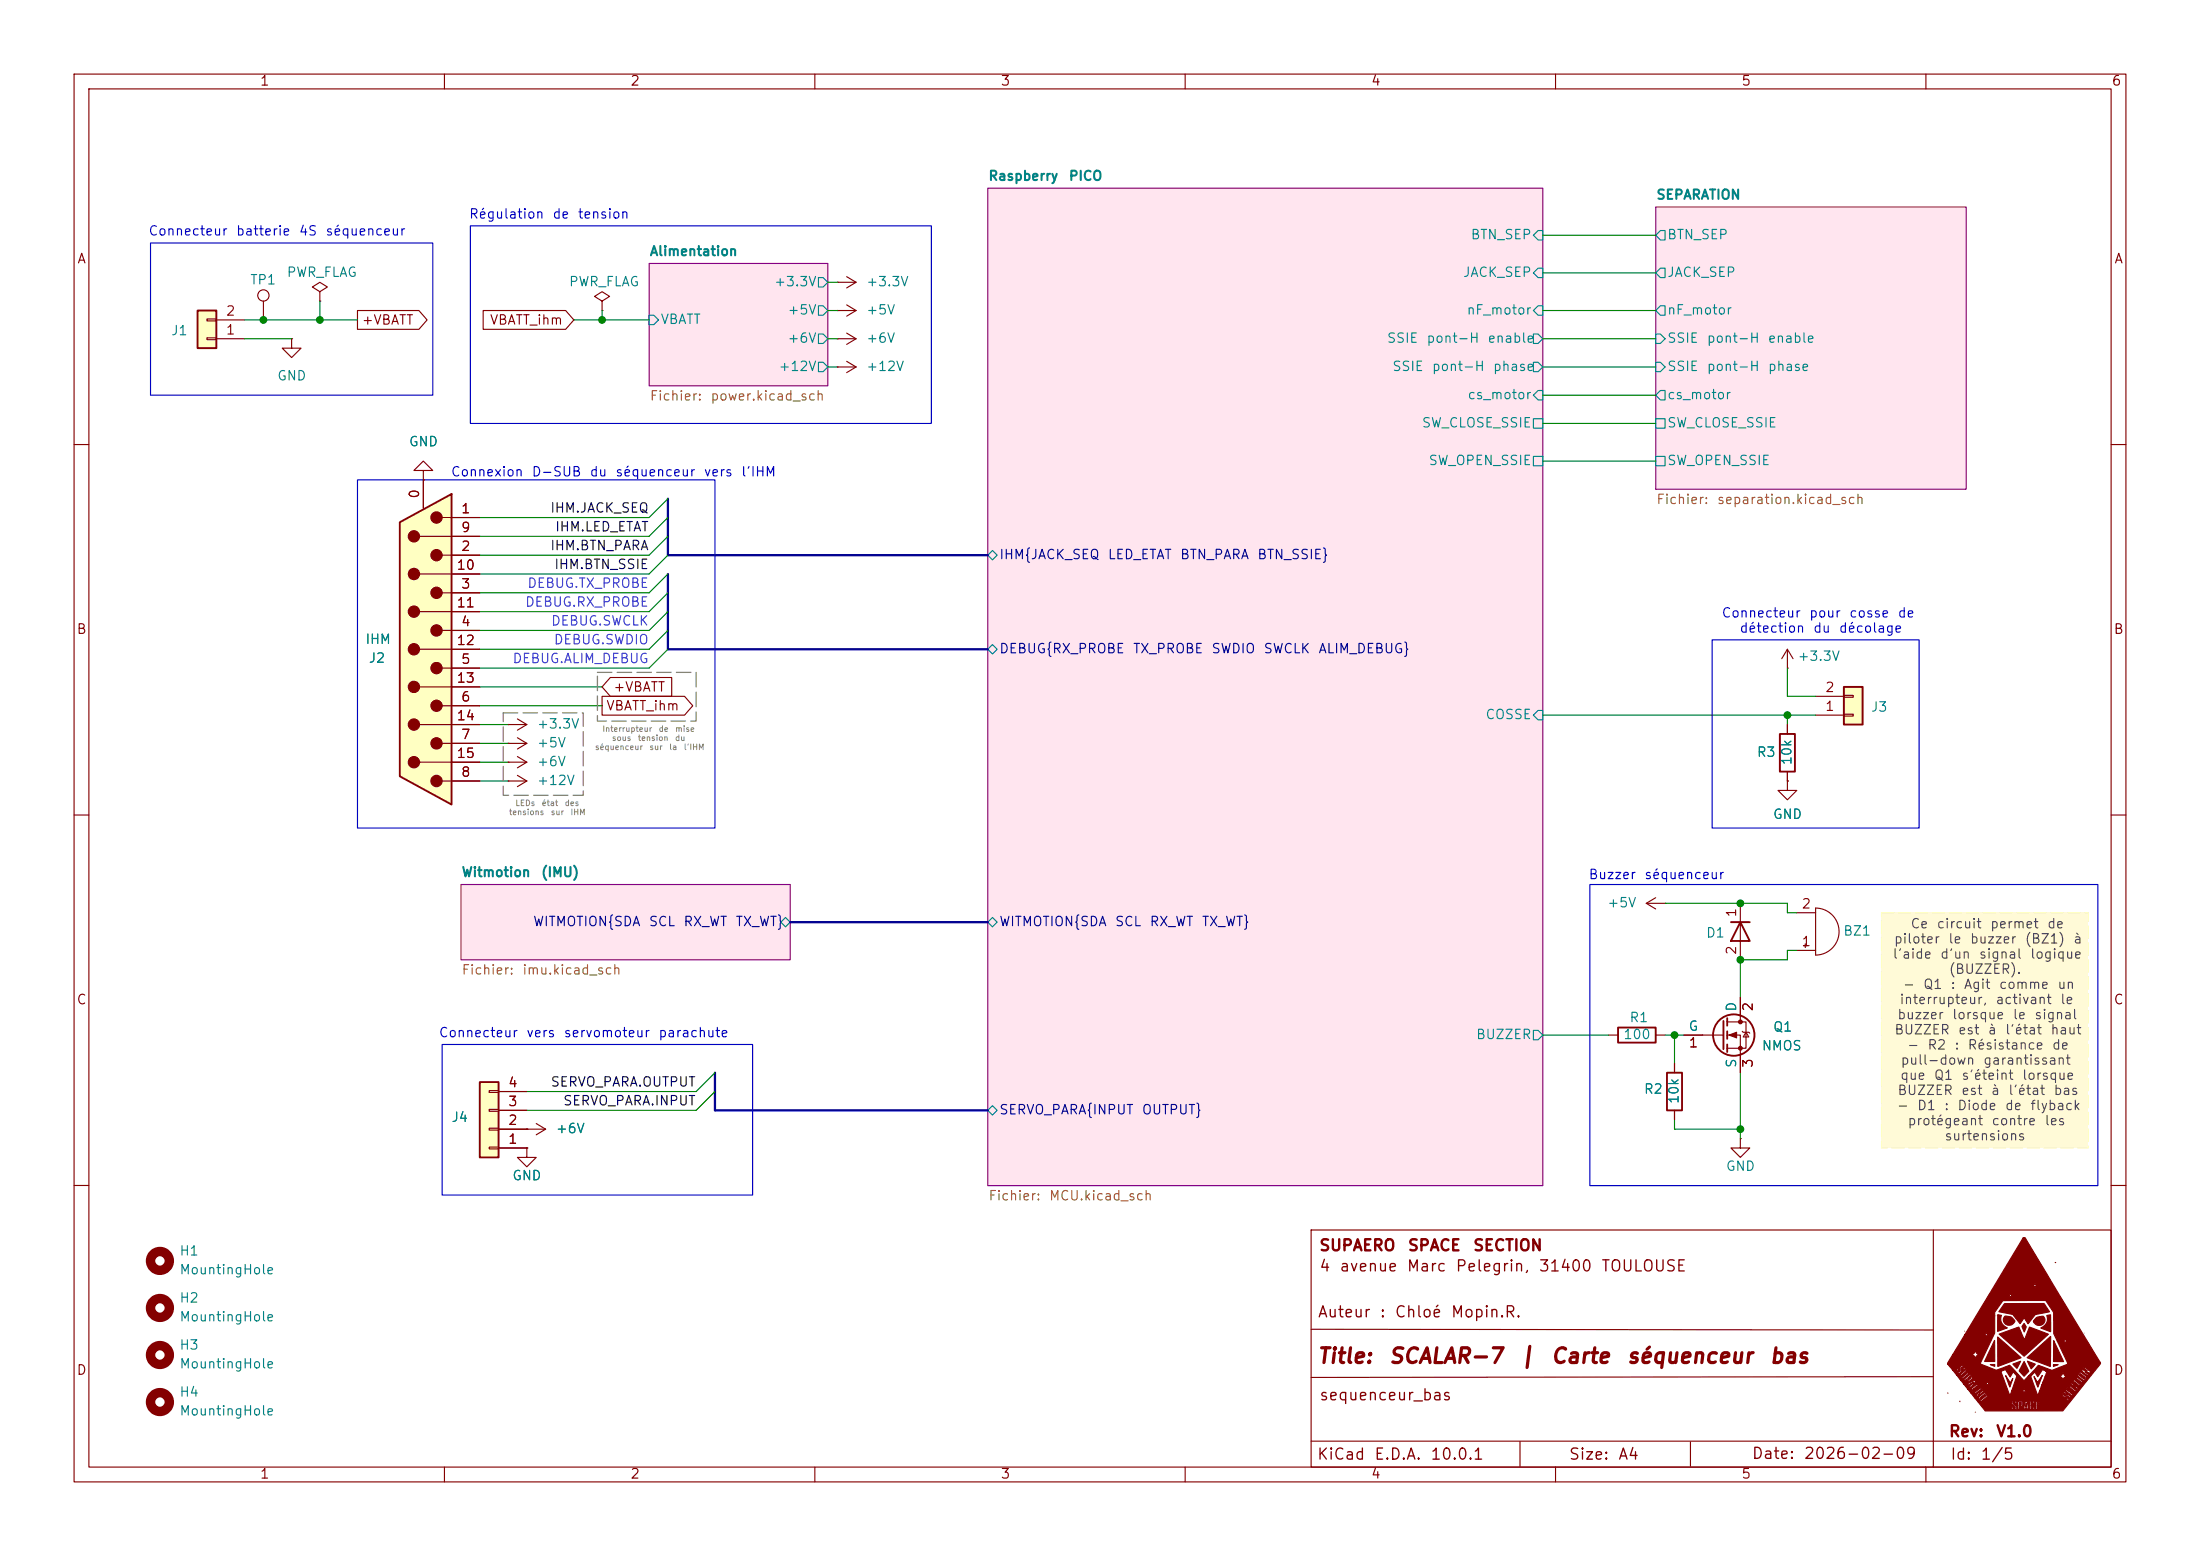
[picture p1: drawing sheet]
<svg xmlns="http://www.w3.org/2000/svg" width="297mm" height="210mm" viewBox="0 0 297 210" stroke-linecap="round" stroke-linejoin="round" font-family="sans-serif">
<g fill="none" stroke="#840000" stroke-width=".15">
<path d="M10 10h277v190h-277zM12 12h273v186h-273zM60 10v2M110 10v2M160 10v2M210 10v2M260 10v2M10 60h2M285 60h2M10 110h2M285 110h2M10 160h2"/>
<path d="M177 166h108v32h-108zM177 179.4l84 .1M261 166v32M285 160h2M60 198v2M110 198v2M160 198v2M177 194.5h108M205.2 194.6v3.3M210 198v2M228.2 194.6v3.3M260 198v2"/>
<path d="M261 185.8l-84 .1"/>
</g>
<g fill="#840000" stroke="#840000" stroke-width=".15">
<path d="M273.1 167a.32 .32 0 0 1 .5 .4l9.8 16.2a.46 .46 0 0 1-.1 .8l-4.4 5.5a.82 .82 0 0 1-1 .5h-9.9l-.9-1.1h4.5v.2l.5 .4v.2h-.3v-.2h-.2v.1a.2 .2 0 0 0 .1 .3 .2 .2 0 0 0 .2-.1h.4v-.4l-.2-.1h.3v.5h1v-.2h.1h.2v.2h.2l-.2-.8h.3v.8h.4a.18 .18 0 0 0 .2 0 .18 .18 0 0 0 .1-.2v-.2h-.2v.3h-.3v-.4h.6v.5h.6v-.1h-.4v-.4h.4v-.1h-.4v-.3h.4v-.2h-.6v.6h-.6v-.5l.3 .1v.2h.2v-.2a.2 .2 0 0 0-.1-.2 .2 .2 0 0 0-.2 0h-.3l-.1 .3h-.3l-.1-.3h-.2l-.2 1.1h-.6v-.4h.5l-.1-.7h-.6v.6h-.3l-.3-.2v-.3h.3v.3h.2v-.2a.2 .2 0 0 0-.1-.2 .2 .2 0 0 0-.3 0h-.2l-.1 .2h-4.5l-.5-.7h.5l.1 .3a.26 .26 0 0 0 .3 .2 .26 .26 0 0 0 .3-.2l.3-.3a.24 .24 0 0 0 .2-.2 .24 .24 0 0 0-.2-.2 .26 .26 0 0 0-.3-.2 .26 .26 0 0 0-.2 .2l-.5 .4h-.5l-.5-.6h.4l.1 .2 .6-.5a.18 .18 0 0 1 .2-.1 .18 .18 0 0 1 .2 .1l-.1 .1a.17 .17 0 0 1-.2 .2 .17 .17 0 0 1-.1-.2l-.2 .3a.25 .25 0 0 0-.2 .2 .25 .25 0 0 0 .1 .2l.3-.4a.35 .35 0 0 0 .5-.2 .35 .35 0 0 0-.2-.5l-.1-.1-.9 .7h-.4l-.5-.6h.5l.3 .5 .1-.1v-.1a.18 .18 0 0 1-.1-.3 .18 .18 0 0 1 .3 0l.1 .1 .1-.1a.2 .2 0 0 1 0-.3 .2 .2 0 0 1 .3 .2l.1-.1-.3-.4-.9 .6h-.5l-.5-.6h.4a.17 .17 0 0 0 .2 .1 .17 .17 0 0 0 .2 0 .18 .18 0 0 1 .1 .1 .18 .18 0 0 1-.1 .2l.1 .2 .5-.7h1.5l.3 .3 .3-.2-.3-.3-.3 .2h-1.5a.21 .21 0 0 0 .2-.2 .21 .21 0 0 0-.1-.2l-1.1 .5h-.4l-.5-.6h.5a.16 .16 0 0 0 .1 .2 .16 .16 0 0 0 .2-.2 .23 .23 0 0 1 .4 .2l.3-.2a.28 .28 0 0 0 .2-.2 .28 .28 0 0 0-.2-.3l-.1-.2-.9 .7h-.5l-.5-.6h.5l.2 .2a.25 .25 0 0 0 .2 .2 .25 .25 0 0 0 .2-.1l.5-.4a.13 .13 0 0 0 .1-.1 .13 .13 0 0 0-.1-.2l-.5 .5a.17 .17 0 0 1-.2 .1 .17 .17 0 0 1-.2-.2l.7-.5h4.6l1.2 3.3 .3-.7h1.4l.3 .3 .2-.3-.2-.3-.3 .3h-1.4l.5-1.6a.43 .43 0 0 0-.1-.7l-.2-.2-.4 .6-.5-.7a.28 .28 0 0 0-.2-.2 .28 .28 0 0 0-.3 .1l-.3 .1h-4.6v-.1a.13 .13 0 0 0-.1-.1 .13 .13 0 0 0-.1 .1l-.7 .6h-.5l-.5-.7h.5l.2 .3a.29 .29 0 0 0 .4 .1 .29 .29 0 0 0 .1-.4v-.3l.1-.1 .2 .1-.2 .2 .2 .1a.26 .26 0 0 0 .2-.2 .26 .26 0 0 0-.2-.3 .3 .3 0 0 0-.4 0 .3 .3 0 0 0-.1 .4v.2l-.2 .2-.1-.2 .2-.2-.2-.1-.2 .2h-.5l-.7-.8h4.4l1.1 .4a1.81 1.81 0 0 0 2.1 .1l.5-.2a.33 .33 0 0 1 .4-.1 .33 .33 0 0 1 .2 .3l1.6 1.8 .6-.7h.3l1 2.7h3.3a.64 .64 0 0 0 .8 .1 .13 .13 0 0 1 .1 .1 .13 .13 0 0 1-.2 .1l-.1-.1v.1a.23 .23 0 0 0 .2 .3 .23 .23 0 0 0 .2-.3 .28 .28 0 0 0 .1-.3 .28 .28 0 0 0-.4-.1 .37 .37 0 0 1-.5-.1l.1-.1 .2 .1 .1-.2a.27 .27 0 0 0-.3-.1 .27 .27 0 0 0-.2 .2l-.1 .2h-3.3l.3-.6h3.4l.9 .7 .4-.4-.2-.1-.1 .1a.18 .18 0 0 1-.2 0 .18 .18 0 0 1-.1-.2l.1-.1-.1-.1a.17 .17 0 0 1-.1 .2 .17 .17 0 0 1-.2-.1l-.1-.1 .2-.3h-.1l-.4 .4h-3.4l.2-.6h3.7l.3 .3a.6 .6 0 0 0 .6 .4l.1-.1a.32 .32 0 0 0 .2-.5 .16 .16 0 0 0-.2-.1 .16 .16 0 0 0-.2 .1 .16 .16 0 0 1 .1 .3 .16 .16 0 0 1-.2 0l-.5-.4 .2-.2a.15 .15 0 0 0 .1 .1 .15 .15 0 0 0 .2-.1l-.2-.2a.21 .21 0 0 0-.2 0 .21 .21 0 0 0-.1 .2l-.2 .2h-3.7l.1-.2h3.4h-3.4l.1-.4h4a.13 .13 0 0 0 .1 .1 .13 .13 0 0 0 .1-.1l.8 .6 .1-.2-.8-.6 .2-.2-.1-.1-.4 .5h-4l.3-.7h1.9a.63 .63 0 0 1 .5 .5l.2-.3h1.5l.9 .7 .1-.2-.9-.7-.1 .2h-1.5l.3-.2-.2-.1h1.7l.6 .5a.26 .26 0 0 0 .3 .1 .26 .26 0 0 0 .2-.3 .23 .23 0 0 0 .1-.2 .23 .23 0 0 0-.2-.2l-.1-.1a.5 .5 0 0 0-.6-.3l-.3 .5h-1.7l-.3-.5a.62 .62 0 0 1-.5 .6h-1.9l.3-.7-.3-.1h4.9l.8 .7a.14 .14 0 0 0 .2-.1 .14 .14 0 0 0-.2-.2l-.3-.3 .5 .2a.18 .18 0 0 0 .1 0 .18 .18 0 0 0 .2-.1l-.9-.7-.1 .1 .5 .4-.4-.1a.22 .22 0 0 0-.2 0 .22 .22 0 0 0-.2 .1l-5.1-.1a.21 .21 0 0 0-.2 0 .21 .21 0 0 0-.1 .2l-.5 .7-.4-.6-.6 .5h-.3l1.2-1.2a.27 .27 0 0 1 .2-.2 .27 .27 0 0 1 .3 .1l1.1 .4a.69 .69 0 0 0 .9-.1l1.5-.5a.13 .13 0 0 0 .2-.1 .13 .13 0 0 0-.1-.2l-1.4-2.9h.8l.3 .3 .3-.3-.3-.3-.3 .3h-.8l-.4-1-.1-2.9-1-1.6h-5.8l-1.1 1.6v2.8l-2 4.2h-4.4l.7-1.3h2.6a.6 .6 0 0 1 .5 .5l.2-.3 .3-.2-.3-.1-.2-.4-.2 .3-.3 .2h-2.6l1.7-2.7h2.6l.2 .3 .3-.3-.2-.2-.3 .2h-2.6l3.1-5.2h2.7l.3 .2 .3-.2-.3-.3-.3 .3h-2.7l.9-1.4h5.1l.3 .3 .3-.3-.3-.3-.3 .3h-5.1z"/>
<path d="M264.6 189.1v.1z"/>
<path d="M277.4 170.4h.1z"/>
<path d="M272.6 189.2h.3v.5h-.3z"/>
<path d="M273.5 189.4l.1 .3a.11 .11 0 0 1 0 .2 .11 .11 0 0 1-.2 0z"/>
<path d="M267.3 188.7l.4-.4a.16 .16 0 0 1 .3 0 .16 .16 0 0 1-.1 .2l-.5 .4z"/>
<path d="M270.8 185.7l.6 .9 .3-.5-.4 1.1z"/>
<path d="M274.6 185.8l.5 .8 .6-1-.6 1.6z"/>
<path d="M266 186.8l.4-.3-.3 .4z"/>
<path d="M265.6 186l.4-.2 .1 .1-.1 .1a.19 .19 0 0 1-.2 .2 .19 .19 0 0 1-.2-.2z"/>
<path d="M273.3 183.8l.5 1a.31 .31 0 0 1 .1 .3 .31 .31 0 0 1-.3 .2l-.4 .5-.4-.5a.34 .34 0 0 1-.2-.3 .34 .34 0 0 1 .2-.3z"/>
<path d="M273.7 183.7l.8 .3a.16 .16 0 0 1 .3 .1 .16 .16 0 0 1-.2 .2l-.4 .4z"/>
<path d="M271.7 184.1l1.1-.4-.5 1z"/>
<path d="M273.7 183.2l3.1-2.8v4z"/>
<path d="M277.2 184.2h.7l-.7 .2z"/>
<path d="M269.7 180.4l3.2 2.8-3.2 1.2z"/>
<path d="M268.7 184.2h.6v.2z"/>
<path d="M277.3 180.9l1.3 2.9h-1.4z"/>
<path d="M269.3 180.9v2.9h-1.4z"/>
<path d="M269.9 180.1l2.6-1 .8 1.8 .7-1.8 2.5 1-3.2 2.9z"/>
<path d="M273.2 178.6l.1 .1a.59 .59 0 0 1 .1 .9l-.1 .2-.1-.3a.46 .46 0 0 1-.1-.6z"/>
<path d="M276.3 177.5h.1a.26 .26 0 0 1 .4 .1v2.1l-1.3-.5a1.29 1.29 0 0 0 .8-1.7z"/>
<path d="M269.7 177.4l.2 .1a.19 .19 0 0 1 .3 0 .19 .19 0 0 1-.1 .3 1.26 1.26 0 0 0 .9 1.4l-1.3 .5z"/>
<path d="M274.8 177.9l.5-.2a.49 .49 0 0 1 .6 0 .49 .49 0 0 1 .2 .6 .77 .77 0 0 1-.8 .6 .77 .77 0 0 1-.8-.7z"/>
<path d="M270.7 177.6h.2a1.02 1.02 0 0 1 1.1 .8 .77 .77 0 0 1-1.1 .4 .77 .77 0 0 1-.2-1.2z"/>
<path d="M270.6 175.9h5.4l.6 1a.12 .12 0 0 1 .1 .2 .12 .12 0 0 1-.2 0l-.9 .2a1.58 1.58 0 0 0-1.5 .9l-.3 .5-.5-.8-.6 .7-1-1.2-1.9-.4z"/>
<path d="M280.9 185.4l.6 .5-.2 .2-.4-.3a.19 .19 0 0 1-.2-.2 .19 .19 0 0 1 .2-.2z"/>
</g>
<g fill="#ffe5ef" stroke="#ffe5ef" stroke-width=".14">
<path d="M223.5 27.9h41.9v38.1h-41.9z"/>
<path d="M62.2 119.4h44.5v10.1h-44.5z"/>
<path d="M87.6 35.6h24.2v16.5h-24.2z"/>
<path d="M133.3 25.4h75v134.6h-75z"/>
</g>
<path d="M254 123.2h27.9v31.7h-27.9z" fill="#fffad7"/>
<path d="M87.6 35.6h24.2v16.5h-24.2zM133.3 25.4h75v134.6h-75zM223.5 27.9h41.9v38.1h-41.9zM62.2 119.4h44.5v10.1h-44.5z" fill="none" stroke="#840084" stroke-width=".15"/>
<g fill="none" stroke="#008484" stroke-width=".15">
<path d="M110.5 37.5h.6l.7 .6-.7 .6h-.6zM207 36.8l.6-.6h.7v1.3h-.7zM207.6 31.1h.7v1.3h-.7l-.6-.6zM224.2 31.1h.6v1.3h-.6l-.7-.6zM224.2 36.2h.6v1.3h-.6l-.7-.7zM87.6 42.5h.7l.6 .7-.6 .6h-.7zM110.5 41.3h.6l.7 .6-.7 .6h-.6zM110.5 45.1h.6l.7 .6-.7 .7h-.6zM110.5 48.9h.6l.7 .6-.7 .7h-.6zM207 45.1h.6l.7 .6-.7 .7h-.6zM207 48.9h.6l.7 .6-.7 .7h-.6zM207 56.5h1.3v1.3h-1.3z"/>
<path d="M207 41.9l.6-.6h.7v1.2h-.7zM207.6 52.7h.7v1.3h-.7l-.6-.7zM223.5 45.1h.7l.6 .6-.6 .7h-.7zM223.5 48.9h.7l.6 .6-.6 .7h-.7zM223.5 56.5h1.3v1.3h-1.3zM224.2 41.3h.6v1.2h-.6l-.7-.6zM224.2 52.7h.6v1.3h-.6l-.7-.7zM134 74.3l.6 .6-.6 .7-.7-.7zM207 61.6h1.3v1.3h-1.3zM223.5 61.6h1.3v1.3h-1.3zM133.3 87.6l.7-.6 .6 .6-.6 .7zM207 96.5l.6-.6h.7v1.3h-.7z"/>
<path d="M105.4 124.5l.6-.7 .7 .7-.7 .6zM133.3 124.5l.7-.7 .6 .7-.6 .6zM207 139.1h.6l.7 .6-.7 .6h-.6zM133.3 149.9l.7-.7 .6 .7-.6 .6z"/>
</g>
<g fill="none" stroke="#840000" stroke-width="1.3">
<circle cx="21.6" cy="176.5" r="1.27"/>
<circle cx="21.6" cy="182.9" r="1.27"/>
</g>
<path d="M233.7 124.5h2.5M234.9 124.5l1.3 2.5h-2.5z" fill="none" stroke="#840000" stroke-width=".25"/>
<path d="M68.6 97.8h.1M68.6 97.8h2.5M69.8 97l1.3 .8M71.1 97.8l-1.3 .8M68.6 105.4h.1M68.6 105.4h2.5M69.8 104.6l1.3 .8M71.1 105.4l-1.3 .8M234.9 121.9v7.6M234.9 153.7v1.2h-1.2l1.2 1.3 1.3-1.3h-1.3M234.9 153.7h.1" fill="none" stroke="#840000" stroke-width=".15"/>
<path d="M248.9 92.7h2.6v5.1h-2.6z" fill="#ffffc2"/>
<path d="M240.3 99.1h2v5h-2zM248.9 92.7h2.6v5.1h-2.6z" fill="none" stroke="#840000" stroke-width=".25"/>
<path d="M241.3 90.2h.1M241.3 87.6l-.8 1.3M241.3 87.6l.8 1.3M241.3 87.6v2.6M241.3 97.8v1.3M245.1 96.5h3.8M245.1 94h3.8M248.9 96.4h1.3v.2h-1.3zM248.9 93.9h1.3v.2h-1.3zM241.3 105.4v1.3h-1.3l1.3 1.3 1.3-1.3h-1.3M241.3 105.4h.1M241.3 104.1v1.3" fill="none" stroke="#840000" stroke-width=".15"/>
<path d="M54 70.5l7-3.8v41.9l-7-3.8z" fill="#ffffc2"/>
<g fill="none" stroke="#840000" stroke-width=".15">
<path d="M56.6 77.5h8.2M56.6 72.4h8.2M57.1 64.8v3.8M59.7 74.9h5.1M59.7 69.9h5.1M56.6 97.8h8.2M56.6 92.7h8.2M56.6 87.6h8.2M56.6 82.6h8.2M59.7 95.3h5.1M59.7 90.2h5.1M59.7 85.1h5.1"/>
<path d="M59.7 80h5.1M69.8 99.6l1.3 .7M56.6 102.9h8.2M59.7 105.4h5.1M59.7 100.3h5.1M68.6 102.9h.1M68.6 100.3h.1M68.6 102.9h2.5M68.6 100.3h2.5M69.8 102.1l1.3 .8M71.1 102.9l-1.3 .7M71.1 100.3l-1.3 .8"/>
</g>
<path d="M54 70.5l7-3.8v41.9l-7-3.8z" fill="none" stroke="#840000" stroke-width=".25"/>
<g fill="#840000" stroke="#840000" stroke-width=".15">
<circle cx="58.9" cy="105.4" r=".76"/>
<circle cx="58.9" cy="100.3" r=".76"/>
<circle cx="58.9" cy="95.2" r=".76"/>
<circle cx="58.9" cy="90.2" r=".76"/>
<circle cx="58.9" cy="85.1" r=".76"/>
<circle cx="58.9" cy="80" r=".76"/>
<circle cx="58.9" cy="74.9" r=".76"/>
<circle cx="58.9" cy="69.8" r=".76"/>
<circle cx="55.9" cy="102.9" r=".76"/>
<circle cx="55.9" cy="97.8" r=".76"/>
<circle cx="55.9" cy="92.7" r=".76"/>
<circle cx="55.9" cy="87.6" r=".76"/>
<circle cx="55.9" cy="82.5" r=".76"/>
<circle cx="55.9" cy="77.5" r=".76"/>
<circle cx="55.9" cy="72.4" r=".76"/>
</g>
<g fill="none" stroke="#840000" stroke-width="1.3">
<circle cx="21.6" cy="170.2" r="1.27"/>
<circle cx="21.6" cy="189.2" r="1.27"/>
</g>
<path d="M64.8 146.1h2.5v10.1h-2.5z" fill="#ffffc2"/>
<path d="M64.8 146.1h2.5v10.1h-2.5zM225 144.8h2.1v5.1h-2.1z" fill="none" stroke="#840000" stroke-width=".25"/>
<g fill="none" stroke="#840000" stroke-width=".15">
<path d="M43.2 39.4l1-.7-1-.6-1 .6 1 .7v1.2M113 38.1h.1M113 38.1h2.6M114.3 37.3l1.3 .8M115.6 38.1l-1.3 .8M39.4 45.7v1.3h1.2l-1.2 1.3-1.3-1.3h1.3M39.4 45.7h.1M43.2 40.6h.1M113 45.7h.1M113 41.9h.1M113 45.7h2.6M113 41.9h2.6"/>
<path d="M114.3 45l1.3 .7M114.3 41.1l1.3 .8M115.6 45.7l-1.3 .8M115.6 41.9l-1.3 .8M57.1 63.5h1.3l-1.3-1.3-1.2 1.3h1.2v1.3M57.1 64.8h.1M242.6 128.3h2.5M242.6 123.2h2.5M243.5 127.6h.5M243.7 127.4v.5M245.1 122.6a3.2 3.2 0 0 1 3.2 3.1 3.2 3.2 0 0 1-3.2 3.2zM66 154.8h1.3v.3h-1.3z"/>
<path d="M66 152.3h1.3v.2h-1.3zM66 149.7h1.3v.3h-1.3zM66 147.2h1.3v.2h-1.3zM67.3 154.9h3.8M67.3 152.4h6.4M67.3 149.9h3.8M67.3 147.3h3.8M71.1 154.9v1.3h1.3l-1.3 1.3-1.3-1.3h1.3M71.1 154.9h.1M71.1 152.4h.1M72.4 151.6l1.3 .8M73.7 152.4l-1.3 .8"/>
<path d="M226.1 143.5v1.3M226.1 149.9v1.2"/>
</g>
<path d="M26.7 41.9h2.5v5.1h-2.5z" fill="#ffffc2"/>
<g fill="none" stroke="#840000" stroke-width=".25">
<path d="M26.7 41.9h2.5v5.1h-2.5zM218.4 138.7h5.1v2h-5.1zM232.7 137.8v3.8M233.2 137.4v1M233.2 139.2v1M233.2 141v1"/>
<circle cx="234.1" cy="139.7" r="2.79"/>
</g>
<g fill="none" stroke="#840000" stroke-width=".15">
<path d="M27.9 45.6h1.3v.2h-1.3zM27.9 43.1h1.3v.2h-1.3zM29.2 45.7h3.8M29.2 43.2h3.8M35.6 40.6v2.6M48.3 41.9h8.2l1.2 1.3-1.2 1.3h-8.2zM65.2 41.9h11.2l1.1 1.3-1.1 1.3h-11.2zM81.3 40.6l1-.6-1-.6-1 .6 1 .6v1.3M81.3 41.9h.1M113 49.5h.1M113 49.5h2.6M114.3 48.8l1.3 .7"/>
<path d="M115.6 49.5l-1.3 .8M57.1 64.8h.1M57.1 64.8v3.8M61 69.9h3.8M61 74.9h3.8M61 72.4h3.8M61 77.5h3.8M61 80h3.8M61 85.1h3.8M61 90.2h3.8M61 95.3h3.8M61 82.6h3.8"/>
<path d="M61 87.6h3.8M61 92.7h3.8M61 97.8h3.8M81.3 94h11.1l1.1 1.3-1.1 1.2h-11.1zM82.4 91.4h8.3v2.6h-8.3l-1.1-1.3zM241.3 97.8v1.3M61 100.3h3.8M61 105.4h3.8M61 102.9h3.8M241.3 105.4h.1M241.3 104.1v1.3M217.2 139.7h1.2"/>
<path d="M222.2 121.9l1.3 .8M222.2 121.9h2.6M223.5 139.7h1.3M223.5 121.2l-1.3 .7M224.8 121.9h.1M227.3 139.7h5.4M233.2 137.9h2.5v3.6h-2.5M233.2 139.7h1.7v5.1M234.9 134.6v3.3M235.2 139.2l.1 .1h.8l.1 .1M235.7 139.3l.4 .7h-.8zM67.3 154.9h3.8"/>
<path d="M67.3 152.4h3.8M67.3 149.9h3.8M67.3 147.3h3.8M71.1 154.9h.1M71.1 152.4h.1M226.1 143.5v1.3M226.1 149.9v1.2"/>
<circle cx="35.6" cy="39.9" r=".76"/>
</g>
<g fill="#840000" stroke="#840000" stroke-width=".15">
<path d="M233.4 139.7l1-.4v.8z"/>
<circle cx="234.9" cy="137.9" r=".25"/>
<circle cx="234.9" cy="141.5" r=".25"/>
</g>
<path d="M90.2 67.3v7.6h43.1M90.2 77.5v10.1h43.1M106.7 124.5h26.6M96.5 144.8v5.1h36.8" fill="none" stroke="#000084" stroke-width=".3"/>
<g fill="none" stroke="#008400" stroke-width=".15">
<path d="M111.8 38.1h1.2M208.3 36.8h15.2M208.3 31.8h15.2M33 43.2h15.3M33 45.7h6.4M43.2 40.6v2.6M77.5 43.2h10.1M81.3 41.9v1.3M111.8 45.7h1.2M111.8 41.9h1.2M111.8 49.5h1.2M208.3 45.7h15.2"/>
<path d="M208.3 41.9h15.2M208.3 49.5h15.2M208.3 57.2h15.2M208.3 53.3h15.2M90.2 67.3l-2.6 2.6h-22.8M90.2 69.9l-2.6 2.5h-22.8M90.2 74.9l-2.6 2.6h-22.8M90.2 77.5l-2.6 2.5h-22.8M90.2 72.4l-2.6 2.5h-22.8M208.3 62.2h15.2M64.8 95.3h16.5M64.8 92.7h16.5"/>
<path d="M64.8 97.8h3.8M90.2 87.6l-2.6 2.6h-22.8M90.2 80l-2.6 2.6h-22.8M90.2 85.1l-2.6 2.5h-22.8M90.2 82.6l-2.6 2.5h-22.8M208.3 96.5h36.8M241.3 90.2v3.8h3.8M241.3 96.5v1.3M64.8 100.3h3.8M64.8 105.4h3.8M64.8 102.9h3.8M208.3 139.7h8.9"/>
<path d="M224.8 139.7h2.5M224.8 121.9h16.5v1.3h1.3M226.1 139.7v3.8M242.6 128.3h-1.3v1.2h-6.4v5.1M96.5 144.8l-2.5 2.5h-22.9M96.5 147.3l-2.5 2.6h-22.9M226.1 151.1v1.3h8.8M234.9 144.8v8.9"/>
</g>
<path d="M254 123.2h27.9v31.7h-27.9z" fill="none" stroke="#f6f6bb" stroke-width=".15" stroke-dasharray="1.7 .6"/>
<path d="M20.3 32.8h38.1v20.5h-38.1zM63.5 30.5h62.2v26.7h-62.2zM48.3 64.8h48.2v47h-48.2zM231.1 86.4h28v25.4h-28zM214.6 119.4h68.6v40.6h-68.6zM59.7 141h41.9v20.3h-41.9z" fill="none" stroke="#0000c2" stroke-width=".15"/>
<path d="M67.9 96.2h10.8v11.1h-10.8zM80.7 90.7h13.3v6.6h-13.3z" fill="none" stroke="#848484" stroke-width=".18" stroke-dasharray="2 .7"/>
<g fill="#008400" stroke="#008400" stroke-width=".14">
<circle cx="234.9" cy="121.9" r=".46"/>
<circle cx="241.3" cy="96.5" r=".46"/>
<circle cx="234.9" cy="129.5" r=".46"/>
<circle cx="226.1" cy="139.7" r=".46"/>
<circle cx="234.9" cy="152.4" r=".46"/>
<circle cx="81.3" cy="43.2" r=".46"/>
<circle cx="43.2" cy="43.2" r=".46"/>
<circle cx="35.6" cy="43.2" r=".46"/>
</g>
<g font-size="2" fill="#840000">
<text x="177.7" y="184.5">Title:</text>
<text x="187.4" y="184.5">SCALAR-7</text>
<text x="205" y="184.5">|</text>
<text x="209.2" y="184.5">Carte</text>
<text x="219.5" y="184.5">séquenceur</text>
<text x="238.7" y="184.5">bas</text>
</g>
<g font-size="1.5" fill="#840000">
<text x="178" y="172">4</text>
<text x="178" y="169.2">SUPAERO</text>
<text x="180.7" y="172">avenue</text>
<text x="189.8" y="172">Marc</text>
<text x="190" y="169.2">SPACE</text>
<text x="196.4" y="172">Pelegrin,</text>
<text x="198.8" y="169.2">SECTION</text>
<text x="207.6" y="172">31400</text>
<text x="216.1" y="172">TOULOUSE</text>
<text x="177.8" y="178.2">Auteur</text>
<text x="186.2" y="178.2">:</text>
<text x="188.2" y="178.2">Chloé</text>
<text x="195.8" y="178.2">Mopin.R.</text>
<text x="178" y="189.4">sequenceur_bas</text>
<text x="177.7" y="197.4">KiCad</text>
<text x="185.4" y="197.4">E.D.A.</text>
<text x="193" y="197.4">10.0.1</text>
<text x="211.7" y="197.4">Size:</text>
<text x="218.4" y="197.4">A4</text>
<text x="236.4" y="197.3">Date:</text>
<text x="243.4" y="197.3">2026-02-09</text>
<text x="263" y="194.3">Rev:</text>
<text x="263.2" y="197.4">Id:</text>
<text x="267.3" y="197.4">1/5</text>
<text x="269.4" y="194.3">V1.0</text>
</g>
<g font-size="1.3" fill="#840000">
<text x="35" y="11.9">1</text>
<text x="85" y="11.9">2</text>
<text x="135" y="11.9">3</text>
<text x="185" y="11.9">4</text>
<text x="235" y="11.9">5</text>
<text x="285" y="11.9">6</text>
<text x="10.3" y="35.9">A</text>
<text x="285.3" y="35.9">A</text>
<text x="30.4" y="45.5">1</text>
<text x="30.4" y="42.9">2</text>
<text x="48.7" y="44.1">+VBATT</text>
<text x="66" y="44.1">VBATT_ihm</text>
<text x="56.9" y="67.4" transform="rotate(-90 56.9 67.4)">0</text>
<text x="62.2" y="69.6">1</text>
<text x="61.6" y="77.2">10</text>
<text x="62.2" y="74.7">2</text>
<text x="62.2" y="72.1">9</text>
<text x="61.6" y="82.3">11</text>
<text x="62.2" y="79.8">3</text>
<text x="10.3" y="85.9">B</text>
<text x="61.6" y="87.4">12</text>
<text x="62.2" y="84.8">4</text>
<text x="62.2" y="89.9">5</text>
<text x="285.3" y="85.9">B</text>
<text x="61.6" y="92.5">13</text>
<text x="62.2" y="95">6</text>
<text x="82.7" y="93.7">+VBATT</text>
<text x="246.3" y="93.7">2</text>
<text x="61.6" y="97.5">14</text>
<text x="62.2" y="100.1">7</text>
<text x="81.8" y="96.2">VBATT_ihm</text>
<text x="246.3" y="96.3">1</text>
<text x="61.6" y="102.6">15</text>
<text x="62.2" y="105.2">8</text>
<text x="234.7" y="123.9" transform="rotate(-90 234.7 123.9)">1</text>
<text x="243.1" y="122.9">2</text>
<text x="234.7" y="129" transform="rotate(-90 234.7 129)">2</text>
<text x="243.1" y="128">1</text>
<text x="10.3" y="135.9">C</text>
<text x="236.9" y="136.6" transform="rotate(-90 236.9 136.6)">2</text>
<text x="285.3" y="135.9">C</text>
<text x="227.9" y="141.7">1</text>
<text x="68.5" y="149.6">3</text>
<text x="68.5" y="147.1">4</text>
<text x="236.9" y="144.2" transform="rotate(-90 236.9 144.2)">3</text>
<text x="68.5" y="154.7">1</text>
<text x="68.5" y="152.1">2</text>
<text x="10.3" y="185.9">D</text>
<text x="285.3" y="185.9">D</text>
<text x="35" y="199.9">1</text>
<text x="85" y="199.9">2</text>
<text x="135" y="199.9">3</text>
<text x="185" y="199.9">4</text>
<text x="235" y="199.9">5</text>
<text x="285" y="199.9">6</text>
</g>
<g font-size="1.3" fill="#0000c2">
<text x="63.2" y="29.8">Régulation</text>
<text x="74.5" y="29.8">de</text>
<text x="77.9" y="29.8">tension</text>
<text x="20" y="32.1">Connecteur</text>
<text x="31.8" y="32.1">batterie</text>
<text x="40.3" y="32.1">4S</text>
<text x="43.9" y="32.1">séquenceur</text>
<text x="60.8" y="64.6">Connexion</text>
<text x="71.7" y="64.6">D-SUB</text>
<text x="79.5" y="64.6">du</text>
<text x="83" y="64.6">séquenceur</text>
<text x="94.9" y="64.6">vers</text>
<text x="100" y="64.6">l'IHM</text>
<text x="232.3" y="83.7">Connecteur</text>
<text x="244.1" y="83.7">pour</text>
<text x="249.6" y="83.7">cosse</text>
<text x="256.1" y="83.7">de</text>
<text x="234.8" y="85.7">détection</text>
<text x="244.7" y="85.7">du</text>
<text x="248.2" y="85.7">décolage</text>
<text x="214.4" y="119">Buzzer</text>
<text x="221.9" y="119">séquenceur</text>
<text x="59.2" y="140.3">Connecteur</text>
<text x="71" y="140.3">vers</text>
<text x="76" y="140.3">servomoteur</text>
<text x="88.8" y="140.3">parachute</text>
</g>
<g font-size="1.3" fill="#008484">
<text x="133.3" y="24.7">Raspberry</text>
<text x="144.2" y="24.7">PICO</text>
<text x="223.5" y="27.2">SEPARATION</text>
<text x="87.6" y="34.8">Alimentation</text>
<text x="198.5" y="32.6">BTN_SEP</text>
<text x="225" y="32.6">BTN_SEP</text>
<text x="33.7" y="38.7">TP1</text>
<text x="38.6" y="37.7">PWR_FLAG</text>
<text x="76.7" y="39">PWR_FLAG</text>
<text x="104.4" y="39">+3.3V</text>
<text x="116.8" y="39">+3.3V</text>
<text x="197.4" y="37.7">JACK_SEP</text>
<text x="225" y="37.7">JACK_SEP</text>
<text x="23" y="45.6">J1</text>
<text x="89.1" y="44">VBATT</text>
<text x="106.2" y="42.8">+5V</text>
<text x="106.2" y="46.6">+6V</text>
<text x="116.8" y="46.6">+6V</text>
<text x="116.8" y="42.8">+5V</text>
<text x="187.1" y="46.6">SSIE</text>
<text x="192.5" y="46.6">pont-H</text>
<text x="197.9" y="42.8">nF_motor</text>
<text x="200.7" y="46.6">enable</text>
<text x="225" y="46.6">SSIE</text>
<text x="225" y="42.8">nF_motor</text>
<text x="230.3" y="46.6">pont-H</text>
<text x="238.6" y="46.6">enable</text>
<text x="37.3" y="51.7">GND</text>
<text x="105" y="50.4">+12V</text>
<text x="116.8" y="50.4">+12V</text>
<text x="187.9" y="50.4">SSIE</text>
<text x="193.2" y="50.4">pont-H</text>
<text x="201.5" y="50.4">phase</text>
<text x="225" y="50.4">SSIE</text>
<text x="230.3" y="50.4">pont-H</text>
<text x="238.6" y="50.4">phase</text>
<text x="191.9" y="58">SW_CLOSE_SSIE</text>
<text x="198" y="54.2">cs_motor</text>
<text x="225" y="58">SW_CLOSE_SSIE</text>
<text x="225" y="54.2">cs_motor</text>
<text x="55.1" y="60.6">GND</text>
<text x="192.8" y="63.1">SW_OPEN_SSIE</text>
<text x="225" y="63.1">SW_OPEN_SSIE</text>
<text x="49.2" y="87.2">IHM</text>
<text x="49.7" y="89.8">J2</text>
<text x="242.6" y="89.5">+3.3V</text>
<text x="72.4" y="101.2">+5V</text>
<text x="72.4" y="98.7">+3.3V</text>
<text x="200.4" y="97.4">COSSE</text>
<text x="252.5" y="96.4">J3</text>
<text x="72.4" y="103.7">+6V</text>
<text x="72.4" y="106.3">+12V</text>
<text x="237.1" y="102.5">R3</text>
<text x="242.2" y="103.4" transform="rotate(-90 242.2 103.4)">10k</text>
<text x="239.3" y="110.8">GND</text>
<text x="62.2" y="118.7">Witmotion</text>
<text x="73" y="118.7">(IMU)</text>
<text x="216.9" y="122.8">+5V</text>
<text x="230.2" y="126.8">D1</text>
<text x="248.8" y="126.6">BZ1</text>
<text x="234.7" y="136.6" transform="rotate(-90 234.7 136.6)">D</text>
<text x="199.2" y="140.6">BUZZER</text>
<text x="219.1" y="140.6">100</text>
<text x="219.9" y="138.3">R1</text>
<text x="227.9" y="139.4">G</text>
<text x="237.8" y="142.1">NMOS</text>
<text x="239.3" y="139.5">Q1</text>
<text x="221.8" y="147.9">R2</text>
<text x="226.9" y="149.1" transform="rotate(-90 226.9 149.1)">10k</text>
<text x="234.7" y="144.2" transform="rotate(-90 234.7 144.2)">S</text>
<text x="60.9" y="151.7">J4</text>
<text x="74.9" y="153.3">+6V</text>
<text x="69.1" y="159.6">GND</text>
<text x="232.9" y="158.3">GND</text>
<text x="24.1" y="169.8">H1</text>
<text x="24.1" y="172.3">MountingHole</text>
<text x="24.1" y="176.1">H2</text>
<text x="24.1" y="178.7">MountingHole</text>
<text x="24.1" y="182.5">H3</text>
<text x="24.1" y="185">MountingHole</text>
<text x="24.1" y="188.8">H4</text>
<text x="24.1" y="191.4">MountingHole</text>
</g>
<g font-size="1.3" fill="#848400">
<text x="87.6" y="54.4">Fichier:</text>
<text x="95.8" y="54.4">power.kicad_sch</text>
<text x="223.5" y="68.4">Fichier:</text>
<text x="231.7" y="68.4">separation.kicad_sch</text>
<text x="62.2" y="131.9">Fichier:</text>
<text x="70.4" y="131.9">imu.kicad_sch</text>
<text x="133.3" y="162.3">Fichier:</text>
<text x="141.5" y="162.3">MCU.kicad_sch</text>
</g>
<g font-size="1.3">
<text x="74.2" y="69.5">IHM.JACK_SEQ</text>
<text x="74.2" y="74.6">IHM.BTN_PARA</text>
<text x="74.7" y="77.1">IHM.BTN_SSIE</text>
<text x="74.8" y="72">IHM.LED_ETAT</text>
<text x="74.2" y="147">SERVO_PARA.OUTPUT</text>
<text x="75.9" y="149.5">SERVO_PARA.INPUT</text>
</g>
<g font-size="1.3" fill="#000084">
<text x="134.8" y="75.8">IHM{JACK_SEQ</text>
<text x="149.5" y="75.8">LED_ETAT</text>
<text x="159.2" y="75.8">BTN_PARA</text>
<text x="169.6" y="75.8">BTN_SSIE}</text>
<text x="134.8" y="88.5">DEBUG{RX_PROBE</text>
<text x="152.9" y="88.5">TX_PROBE</text>
<text x="163.5" y="88.5">SWDIO</text>
<text x="170.5" y="88.5">SWCLK</text>
<text x="177.9" y="88.5">ALIM_DEBUG}</text>
<text x="71.9" y="125.3">WITMOTION{SDA</text>
<text x="87.5" y="125.3">SCL</text>
<text x="92.2" y="125.3">RX_WT</text>
<text x="99.2" y="125.3">TX_WT}</text>
<text x="134.8" y="125.3">WITMOTION{SDA</text>
<text x="150.4" y="125.3">SCL</text>
<text x="155.1" y="125.3">RX_WT</text>
<text x="162.2" y="125.3">TX_WT}</text>
<text x="134.8" y="150.7">SERVO_PARA{INPUT</text>
<text x="154.1" y="150.7">OUTPUT}</text>
</g>
<g font-size="1.3" fill="#0051ff">
<text x="70.8" y="82.2">DEBUG.RX_PROBE</text>
<text x="71.1" y="79.7">DEBUG.TX_PROBE</text>
<text x="69.1" y="89.8">DEBUG.ALIM_DEBUG</text>
<text x="74.3" y="84.7">DEBUG.SWCLK</text>
<text x="74.7" y="87.3">DEBUG.SWDIO</text>
</g>
<g font-size="1.3" fill="#484848">
<text x="257.8" y="125.6">Ce</text>
<text x="261.4" y="125.6">circuit</text>
<text x="268.6" y="125.6">permet</text>
<text x="276.3" y="125.6">de</text>
<text x="255.4" y="129.7">l'aide</text>
<text x="255.6" y="127.7">piloter</text>
<text x="261.8" y="129.7">d'un</text>
<text x="262.9" y="127.7">le</text>
<text x="263" y="131.8">(BUZZER).</text>
<text x="265.9" y="127.7">buzzer</text>
<text x="267.1" y="129.7">signal</text>
<text x="273.3" y="127.7">(BZ1)</text>
<text x="274" y="129.7">logique</text>
<text x="279.8" y="127.7">à</text>
<text x="256" y="137.9">buzzer</text>
<text x="256.3" y="135.8">interrupteur,</text>
<text x="256.8" y="133.8">-</text>
<text x="259.5" y="133.8">Q1</text>
<text x="263.3" y="133.8">:</text>
<text x="263.4" y="137.9">lorsque</text>
<text x="265" y="133.8">Agit</text>
<text x="269.3" y="135.8">activant</text>
<text x="269.8" y="133.8">comme</text>
<text x="271.6" y="137.9">le</text>
<text x="274.6" y="137.9">signal</text>
<text x="277.7" y="133.8">un</text>
<text x="278" y="135.8">le</text>
<text x="255.7" y="139.9">BUZZER</text>
<text x="257.4" y="142">-</text>
<text x="260.1" y="142">R2</text>
<text x="263.8" y="142">:</text>
<text x="264.3" y="139.9">est</text>
<text x="265.5" y="142">Résistance</text>
<text x="268.3" y="139.9">à</text>
<text x="270.6" y="139.9">l'état</text>
<text x="276.7" y="139.9">haut</text>
<text x="276.9" y="142">de</text>
<text x="256.1" y="148.1">BUZZER</text>
<text x="256.4" y="146.1">que</text>
<text x="256.5" y="144">pull-down</text>
<text x="261" y="146.1">Q1</text>
<text x="264.7" y="148.1">est</text>
<text x="264.7" y="146.1">s'éteint</text>
<text x="267.6" y="144">garantissant</text>
<text x="268.7" y="148.1">à</text>
<text x="271" y="148.1">l'état</text>
<text x="272.9" y="146.1">lorsque</text>
<text x="277.1" y="148.1">bas</text>
<text x="256" y="150.2">-</text>
<text x="257.4" y="152.2">protégeant</text>
<text x="258.7" y="150.2">D1</text>
<text x="262.4" y="150.2">:</text>
<text x="262.4" y="154.2">surtensions</text>
<text x="264.2" y="150.2">Diode</text>
<text x="268.8" y="152.2">contre</text>
<text x="270.6" y="150.2">de</text>
<text x="274" y="150.2">flyback</text>
<text x="275.9" y="152.2">les</text>
</g>
<g font-size=".8" fill="#848484">
<text x="80.3" y="101.4">séquenceur</text>
<text x="81.3" y="99">Interrupteur</text>
<text x="82.5" y="100.2">sous</text>
<text x="86" y="100.2">tension</text>
<text x="87.6" y="101.4">sur</text>
<text x="88.9" y="99">de</text>
<text x="90.3" y="101.4">la</text>
<text x="91.1" y="100.2">du</text>
<text x="91.1" y="99">mise</text>
<text x="92.2" y="101.4">l'IHM</text>
<text x="68.6" y="110.2">tensions</text>
<text x="69.5" y="109">LEDs</text>
<text x="73.1" y="109">état</text>
<text x="74.3" y="110.2">sur</text>
<text x="76.2" y="109">des</text>
<text x="76.9" y="110.2">IHM</text>
</g>
</svg>
